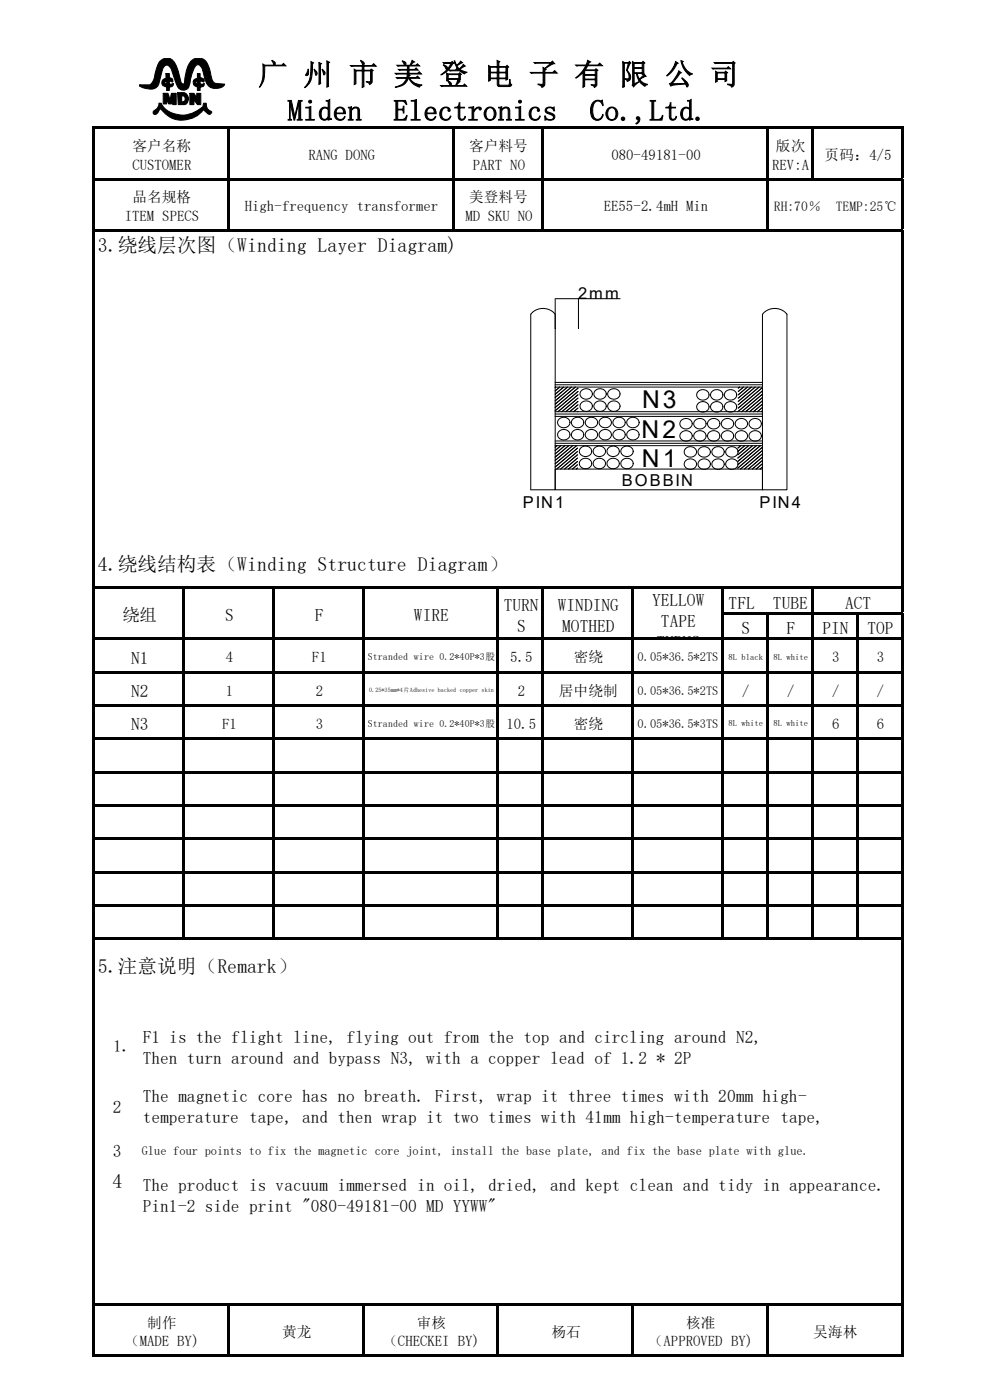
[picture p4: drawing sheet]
<svg xmlns="http://www.w3.org/2000/svg" width="210mm" height="297mm" viewBox="0 0 210 297" stroke-linecap="round" stroke-linejoin="round" font-family="sans-serif">
<g fill="#000">
<path d="M19.6 26.9h.6v10.8h-.6z" fill-rule="evenodd"/>
<path d="M19.6 37.7h.6v10.9h-.6z" fill-rule="evenodd"/>
<path d="M20.2 26.9h171.4v.5h-171.4z" fill-rule="evenodd"/>
<path d="M20.2 37.7h151.8v.5h-151.8z" fill-rule="evenodd"/>
<path d="M48.2 27.1h.5v10.6h-.5z" fill-rule="evenodd"/>
<path d="M48.2 38h.5v11.1h-.5z" fill-rule="evenodd"/>
<path d="M95.8 27.1h.6v10.6h-.6z" fill-rule="evenodd"/>
<path d="M95.8 38h.6v11.1h-.6z" fill-rule="evenodd"/>
<path d="M114.9 27.1h.5v10.6h-.5z" fill-rule="evenodd"/>
<path d="M114.9 38h.5v11.1h-.5z" fill-rule="evenodd"/>
<path d="M162.5 27.1h.5v10.6h-.5z" fill-rule="evenodd"/>
<path d="M162.5 38h.5v11.1h-.5z" fill-rule="evenodd"/>
<path d="M172 27.1h.6v11.1h-.6z" fill-rule="evenodd"/>
<path d="M172.6 37.7h19v.5h-19z" fill-rule="evenodd"/>
<path d="M191.1 27.1h.5v10.6h-.5z" fill-rule="evenodd"/>
<path d="M191.1 38h.5v10.6h-.5z" fill-rule="evenodd"/>
<path d="M19.6 48.6h.6v75.8h-.6z" fill-rule="evenodd"/>
<path d="M20.2 48.6h28v.5h-28z" fill-rule="evenodd"/>
<path d="M48.7 48.6h47.1v.5h-47.1z" fill-rule="evenodd"/>
<path d="M96.4 48.6h18.5v.5h-18.5z" fill-rule="evenodd"/>
<path d="M115.4 48.6h47.1v.5h-47.1z" fill-rule="evenodd"/>
<path d="M163 48.6h28.6v.5h-28.6z" fill-rule="evenodd"/>
<path d="M191.1 48.8h.5v75.6h-.5z" fill-rule="evenodd"/>
<path d="M19.6 124.4h.6v10.9h-.6z" fill-rule="evenodd"/>
<path d="M19.6 135.3h.6v7h-.6z" fill-rule="evenodd"/>
<path d="M20.2 124.4h171.4v.5h-171.4z" fill-rule="evenodd"/>
<path d="M20.2 135.3h171.4v.5h-171.4z" fill-rule="evenodd"/>
<path d="M38.7 124.7h.5v10.6h-.5z" fill-rule="evenodd"/>
<path d="M38.7 135.5h.5v6.8h-.5z" fill-rule="evenodd"/>
<path d="M57.7 124.7h.6v10.6h-.6z" fill-rule="evenodd"/>
<path d="M57.7 135.5h.6v6.8h-.6z" fill-rule="evenodd"/>
<path d="M76.8 124.7h.5v10.6h-.5z" fill-rule="evenodd"/>
<path d="M76.8 135.5h.5v6.8h-.5z" fill-rule="evenodd"/>
<path d="M105.4 124.7h.5v10.6h-.5z" fill-rule="evenodd"/>
<path d="M105.4 135.5h.5v6.8h-.5z" fill-rule="evenodd"/>
<path d="M114.9 124.7h.5v10.6h-.5z" fill-rule="evenodd"/>
<path d="M114.9 135.5h.5v6.8h-.5z" fill-rule="evenodd"/>
<path d="M133.9 124.7h.6v10.6h-.6z" fill-rule="evenodd"/>
<path d="M133.9 135.5h.6v6.8h-.6z" fill-rule="evenodd"/>
<path d="M153 124.7h.5v5.1h-.5z" fill-rule="evenodd"/>
<path d="M153 129.8h.5v5.5h-.5z" fill-rule="evenodd"/>
<path d="M153 135.5h.5v6.8h-.5z" fill-rule="evenodd"/>
<path d="M153.5 129.8h38.1v.5h-38.1z" fill-rule="evenodd"/>
<path d="M162.5 130.1h.5v5.2h-.5z" fill-rule="evenodd"/>
<path d="M162.5 135.5h.5v6.8h-.5z" fill-rule="evenodd"/>
<path d="M172 124.7h.6v5.1h-.6z" fill-rule="evenodd"/>
<path d="M172 130.1h.6v5.2h-.6z" fill-rule="evenodd"/>
<path d="M172 135.5h.6v6.8h-.6z" fill-rule="evenodd"/>
<path d="M181.6 130.1h.5v5.2h-.5z" fill-rule="evenodd"/>
<path d="M181.6 135.5h.5v6.8h-.5z" fill-rule="evenodd"/>
<path d="M191.1 124.7h.5v5.1h-.5z" fill-rule="evenodd"/>
<path d="M191.1 130.1h.5v5.2h-.5z" fill-rule="evenodd"/>
<path d="M191.1 135.5h.5v6.8h-.5z" fill-rule="evenodd"/>
<path d="M19.6 142.3h.6v7.1h-.6z" fill-rule="evenodd"/>
<path d="M19.6 149.4h.6v7.1h-.6z" fill-rule="evenodd"/>
<path d="M19.6 156.5h.6v7h-.6z" fill-rule="evenodd"/>
<path d="M20.2 142.3h171.4v.5h-171.4z" fill-rule="evenodd"/>
<path d="M20.2 149.4h171.4v.5h-171.4z" fill-rule="evenodd"/>
<path d="M20.2 156.5h171.4v.5h-171.4z" fill-rule="evenodd"/>
<path d="M38.7 142.6h.5v6.8h-.5z" fill-rule="evenodd"/>
<path d="M38.7 149.6h.5v6.9h-.5z" fill-rule="evenodd"/>
<path d="M38.7 156.7h.5v6.8h-.5z" fill-rule="evenodd"/>
<path d="M57.7 142.6h.6v6.8h-.6z" fill-rule="evenodd"/>
<path d="M57.7 149.6h.6v6.9h-.6z" fill-rule="evenodd"/>
<path d="M57.7 156.7h.6v6.8h-.6z" fill-rule="evenodd"/>
<path d="M76.8 142.6h.5v6.8h-.5z" fill-rule="evenodd"/>
<path d="M76.8 149.6h.5v6.9h-.5z" fill-rule="evenodd"/>
<path d="M76.8 156.7h.5v6.8h-.5z" fill-rule="evenodd"/>
<path d="M105.4 142.6h.5v6.8h-.5z" fill-rule="evenodd"/>
<path d="M105.4 149.6h.5v6.9h-.5z" fill-rule="evenodd"/>
<path d="M105.4 156.7h.5v6.8h-.5z" fill-rule="evenodd"/>
<path d="M114.9 142.6h.5v6.8h-.5z" fill-rule="evenodd"/>
<path d="M114.9 149.6h.5v6.9h-.5z" fill-rule="evenodd"/>
<path d="M114.9 156.7h.5v6.8h-.5z" fill-rule="evenodd"/>
<path d="M133.9 142.6h.6v6.8h-.6z" fill-rule="evenodd"/>
<path d="M133.9 149.6h.6v6.9h-.6z" fill-rule="evenodd"/>
<path d="M133.9 156.7h.6v6.8h-.6z" fill-rule="evenodd"/>
<path d="M153 142.6h.5v6.8h-.5z" fill-rule="evenodd"/>
<path d="M153 149.6h.5v6.9h-.5z" fill-rule="evenodd"/>
<path d="M153 156.7h.5v6.8h-.5z" fill-rule="evenodd"/>
<path d="M162.5 142.6h.5v6.8h-.5z" fill-rule="evenodd"/>
<path d="M162.5 149.6h.5v6.9h-.5z" fill-rule="evenodd"/>
<path d="M162.5 156.7h.5v6.8h-.5z" fill-rule="evenodd"/>
<path d="M172 142.6h.6v6.8h-.6z" fill-rule="evenodd"/>
<path d="M172 149.6h.6v6.9h-.6z" fill-rule="evenodd"/>
<path d="M172 156.7h.6v6.8h-.6z" fill-rule="evenodd"/>
<path d="M181.6 142.6h.5v6.8h-.5z" fill-rule="evenodd"/>
<path d="M181.6 149.6h.5v6.9h-.5z" fill-rule="evenodd"/>
<path d="M181.6 156.7h.5v6.8h-.5z" fill-rule="evenodd"/>
<path d="M191.1 142.6h.5v6.8h-.5z" fill-rule="evenodd"/>
<path d="M191.1 149.6h.5v6.9h-.5z" fill-rule="evenodd"/>
<path d="M191.1 156.7h.5v6.8h-.5z" fill-rule="evenodd"/>
<path d="M19.6 163.5h.6v7.1h-.6z" fill-rule="evenodd"/>
<path d="M19.6 170.6h.6v7.1h-.6z" fill-rule="evenodd"/>
<path d="M19.6 177.7h.6v7h-.6z" fill-rule="evenodd"/>
<path d="M20.2 163.5h171.4v.5h-171.4z" fill-rule="evenodd"/>
<path d="M20.2 170.6h171.4v.5h-171.4z" fill-rule="evenodd"/>
<path d="M20.2 177.7h171.4v.5h-171.4z" fill-rule="evenodd"/>
<path d="M38.7 163.8h.5v6.8h-.5z" fill-rule="evenodd"/>
<path d="M38.7 170.9h.5v6.8h-.5z" fill-rule="evenodd"/>
<path d="M38.7 177.9h.5v6.8h-.5z" fill-rule="evenodd"/>
<path d="M57.7 163.8h.6v6.8h-.6z" fill-rule="evenodd"/>
<path d="M57.7 170.9h.6v6.8h-.6z" fill-rule="evenodd"/>
<path d="M57.7 177.9h.6v6.8h-.6z" fill-rule="evenodd"/>
<path d="M76.8 163.8h.5v6.8h-.5z" fill-rule="evenodd"/>
<path d="M76.8 170.9h.5v6.8h-.5z" fill-rule="evenodd"/>
<path d="M76.8 177.9h.5v6.8h-.5z" fill-rule="evenodd"/>
<path d="M105.4 163.8h.5v6.8h-.5z" fill-rule="evenodd"/>
<path d="M105.4 170.9h.5v6.8h-.5z" fill-rule="evenodd"/>
<path d="M105.4 177.9h.5v6.8h-.5z" fill-rule="evenodd"/>
<path d="M114.9 163.8h.5v6.8h-.5z" fill-rule="evenodd"/>
<path d="M114.9 170.9h.5v6.8h-.5z" fill-rule="evenodd"/>
<path d="M114.9 177.9h.5v6.8h-.5z" fill-rule="evenodd"/>
<path d="M133.9 163.8h.6v6.8h-.6z" fill-rule="evenodd"/>
<path d="M133.9 170.9h.6v6.8h-.6z" fill-rule="evenodd"/>
<path d="M133.9 177.9h.6v6.8h-.6z" fill-rule="evenodd"/>
<path d="M153 163.8h.5v6.8h-.5z" fill-rule="evenodd"/>
<path d="M153 170.9h.5v6.8h-.5z" fill-rule="evenodd"/>
<path d="M153 177.9h.5v6.8h-.5z" fill-rule="evenodd"/>
<path d="M162.5 163.8h.5v6.8h-.5z" fill-rule="evenodd"/>
<path d="M162.5 170.9h.5v6.8h-.5z" fill-rule="evenodd"/>
<path d="M162.5 177.9h.5v6.8h-.5z" fill-rule="evenodd"/>
<path d="M172 163.8h.6v6.8h-.6z" fill-rule="evenodd"/>
<path d="M172 170.9h.6v6.8h-.6z" fill-rule="evenodd"/>
<path d="M172 177.9h.6v6.8h-.6z" fill-rule="evenodd"/>
<path d="M181.6 163.8h.5v6.8h-.5z" fill-rule="evenodd"/>
<path d="M181.6 170.9h.5v6.8h-.5z" fill-rule="evenodd"/>
<path d="M181.6 177.9h.5v6.8h-.5z" fill-rule="evenodd"/>
<path d="M191.1 163.8h.5v6.8h-.5z" fill-rule="evenodd"/>
<path d="M191.1 170.9h.5v6.8h-.5z" fill-rule="evenodd"/>
<path d="M191.1 177.9h.5v6.8h-.5z" fill-rule="evenodd"/>
<path d="M19.6 184.7h.6v7.1h-.6z" fill-rule="evenodd"/>
<path d="M19.6 191.8h.6v7.1h-.6z" fill-rule="evenodd"/>
<path d="M19.6 198.9h.6v77.5h-.6z" fill-rule="evenodd"/>
<path d="M20.2 184.7h171.4v.6h-171.4z" fill-rule="evenodd"/>
<path d="M20.2 191.8h171.4v.5h-171.4z" fill-rule="evenodd"/>
<path d="M20.2 198.9h18.5v.5h-18.5z" fill-rule="evenodd"/>
<path d="M38.7 185h.5v6.8h-.5z" fill-rule="evenodd"/>
<path d="M38.7 192.1h.5v7.3h-.5z" fill-rule="evenodd"/>
<path d="M39.2 198.9h18.5v.5h-18.5z" fill-rule="evenodd"/>
<path d="M57.7 185h.6v6.8h-.6z" fill-rule="evenodd"/>
<path d="M57.7 192.1h.6v7.3h-.6z" fill-rule="evenodd"/>
<path d="M58.3 198.9h18.5v.5h-18.5z" fill-rule="evenodd"/>
<path d="M76.8 185h.5v6.8h-.5z" fill-rule="evenodd"/>
<path d="M76.8 192.1h.5v7.3h-.5z" fill-rule="evenodd"/>
<path d="M77.3 198.9h28.1v.5h-28.1z" fill-rule="evenodd"/>
<path d="M105.4 185h.5v6.8h-.5z" fill-rule="evenodd"/>
<path d="M105.4 192.1h.5v7.3h-.5z" fill-rule="evenodd"/>
<path d="M105.9 198.9h9v.5h-9z" fill-rule="evenodd"/>
<path d="M114.9 185h.5v6.8h-.5z" fill-rule="evenodd"/>
<path d="M114.9 192.1h.5v7.3h-.5z" fill-rule="evenodd"/>
<path d="M115.4 198.9h18.5v.5h-18.5z" fill-rule="evenodd"/>
<path d="M133.9 185h.6v6.8h-.6z" fill-rule="evenodd"/>
<path d="M133.9 192.1h.6v7.3h-.6z" fill-rule="evenodd"/>
<path d="M134.5 198.9h18.5v.5h-18.5z" fill-rule="evenodd"/>
<path d="M153 185h.5v6.8h-.5z" fill-rule="evenodd"/>
<path d="M153 192.1h.5v7.3h-.5z" fill-rule="evenodd"/>
<path d="M153.5 198.9h9v.5h-9z" fill-rule="evenodd"/>
<path d="M162.5 185h.5v6.8h-.5z" fill-rule="evenodd"/>
<path d="M162.5 192.1h.5v7.3h-.5z" fill-rule="evenodd"/>
<path d="M163 198.9h9v.5h-9z" fill-rule="evenodd"/>
<path d="M172 185h.6v6.8h-.6z" fill-rule="evenodd"/>
<path d="M172 192.1h.6v7.3h-.6z" fill-rule="evenodd"/>
<path d="M172.6 198.9h9v.5h-9z" fill-rule="evenodd"/>
<path d="M181.6 185h.5v6.8h-.5z" fill-rule="evenodd"/>
<path d="M181.6 192.1h.5v7.3h-.5z" fill-rule="evenodd"/>
<path d="M182.1 198.9h9.5v.5h-9.5z" fill-rule="evenodd"/>
<path d="M191.1 185h.5v6.8h-.5z" fill-rule="evenodd"/>
<path d="M191.1 192.1h.5v6.8h-.5z" fill-rule="evenodd"/>
<path d="M191.1 199.1h.5v77.3h-.5z" fill-rule="evenodd"/>
<path d="M19.6 276.4h.6v11.4h-.6z" fill-rule="evenodd"/>
<path d="M20.2 276.4h171.4v.5h-171.4z" fill-rule="evenodd"/>
<path d="M48.2 276.7h.5v11.1h-.5z" fill-rule="evenodd"/>
<path d="M76.8 276.7h.5v11.1h-.5z" fill-rule="evenodd"/>
<path d="M105.4 276.7h.5v11.1h-.5z" fill-rule="evenodd"/>
<path d="M133.9 276.7h.6v11.1h-.6z" fill-rule="evenodd"/>
<path d="M162.5 276.7h.5v11.1h-.5z" fill-rule="evenodd"/>
<path d="M191.1 276.7h.5v11.1h-.5z" fill-rule="evenodd"/>
<path d="M20.2 287.3h28v.5h-28z" fill-rule="evenodd"/>
<path d="M48.7 287.3h28.1v.5h-28.1z" fill-rule="evenodd"/>
<path d="M77.3 287.3h28.1v.5h-28.1z" fill-rule="evenodd"/>
<path d="M105.9 287.3h28v.5h-28z" fill-rule="evenodd"/>
<path d="M134.5 287.3h28v.5h-28z" fill-rule="evenodd"/>
<path d="M163 287.3h28.1v.5h-28.1z" fill-rule="evenodd"/>
</g>
<path d="M29.5 12.3h18.5v13.4h-18.5z" fill-rule="evenodd" fill="#fff"/>
<g fill="#000">
<path d="M34.1 12.8a1.98 1.98 0 0 1 3.3 1.1l1 3.5 .2 .4 .5-.1 .3-2a3.8 3.8 0 0 1 2-3.3 2.29 2.29 0 0 1 3 2l.2 .9a3.1 3.1 0 0 0 1 2.4l2.1 .2a2.38 2.38 0 0 1-2.5 .8 2.38 2.38 0 0 1-1.8-2l-.1-.7a2.88 2.88 0 0 0-1.1-2.2l-.3-.1a2.69 2.69 0 0 0-1.2 2l-.4 1.8a1.43 1.43 0 0 1-.8 1.5 1.43 1.43 0 0 1-1.7-.4l-1-2.4a3.3 3.3 0 0 0-1.2-2.3 .94 .94 0 0 0-1.1 .8l-.8 2.9a1.81 1.81 0 0 1-2.4 1.2l-1.3-.3-.5-.4 .2-.1h2l.5-.4 .4-.7 .9-3.1z" fill-rule="evenodd"/>
<path d="M35.2 15.6h.7v.9h.3a.51 .51 0 0 1 .4 .4 .51 .51 0 0 1-.1 .5l-.6-.1v.6l.9-.2-.3 .7-.6 .1v.7h-.6v-.7a.9 .9 0 0 1-1-.9 .9 .9 0 0 1 .9-.9z" fill-rule="evenodd"/>
</g>
<path d="M34.1 12.8a1.98 1.98 0 0 1 3.3 1.1l1 3.5 .2 .4 .5-.1 .3-2a3.8 3.8 0 0 1 2-3.3 2.29 2.29 0 0 1 3 2l.2 .9a3.1 3.1 0 0 0 1 2.4l2.1 .2a2.38 2.38 0 0 1-2.5 .8 2.38 2.38 0 0 1-1.8-2l-.1-.7a2.88 2.88 0 0 0-1.1-2.2l-.3-.1a2.69 2.69 0 0 0-1.2 2l-.4 1.8a1.43 1.43 0 0 1-.8 1.5 1.43 1.43 0 0 1-1.7-.4l-1-2.4a3.3 3.3 0 0 0-1.2-2.3 .94 .94 0 0 0-1.1 .8l-.8 2.9a1.81 1.81 0 0 1-2.4 1.2l-1.3-.3-.5-.4 .2-.1h2l.5-.4 .4-.7 .9-3.1zM35.2 15.6h.7v.9h.3a.51 .51 0 0 1 .4 .4 .51 .51 0 0 1-.1 .5l-.6-.1v.6l.9-.2-.3 .7-.6 .1v.7h-.6v-.7a.9 .9 0 0 1-1-.9 .9 .9 0 0 1 .9-.9z" fill="none" stroke="#000" stroke-width=".21"/>
<path d="M35.1 17.3h.2v.6l-.3-.2z" fill-rule="evenodd" fill="#fff"/>
<path d="M35.1 17.3h.2v.6l-.3-.2zM41.9 15.6h.5v.9h.3a.51 .51 0 0 1 .6 .3 .51 .51 0 0 1-.1 .6l-.8-.1v.6l.9-.2v.4l-.2 .3-.7 .1v.7h-.5v-.7a.9 .9 0 0 1-.9-.9 .9 .9 0 0 1 .9-.9zM33.7 21.9h.5a5.3 5.3 0 0 0 6.8 2l2-1.3 .2-.7h.6a1.66 1.66 0 0 0 1.1 1.8l-.3 .6a2.05 2.05 0 0 1-1.4-1.1 5.7 5.7 0 0 1-9.2-.1l-.5 .8a.51 .51 0 0 1-.6 .4 .51 .51 0 0 1-.4-.5l.3-.4a1.74 1.74 0 0 0 .9-1.5z" fill="none" stroke="#000" stroke-width=".21"/>
<g fill="#000">
<path d="M41.9 15.6h.5v.9h.3a.51 .51 0 0 1 .6 .3 .51 .51 0 0 1-.1 .6l-.8-.1v.6l.9-.2v.4l-.2 .3-.7 .1v.7h-.5v-.7a.9 .9 0 0 1-.9-.9 .9 .9 0 0 1 .9-.9z" fill-rule="evenodd"/>
<path d="M33.7 21.9h.5a5.3 5.3 0 0 0 6.8 2l2-1.3 .2-.7h.6a1.66 1.66 0 0 0 1.1 1.8l-.3 .6a2.05 2.05 0 0 1-1.4-1.1 5.7 5.7 0 0 1-9.2-.1l-.5 .8a.51 .51 0 0 1-.6 .4 .51 .51 0 0 1-.4-.5l.3-.4a1.74 1.74 0 0 0 .9-1.5z" fill-rule="evenodd"/>
</g>
<path d="M41.7 17.3h.2v.4l-.4-.1z" fill-rule="evenodd" fill="#fff"/>
<path d="M34.6 19.8h1l.5 1.3 .3-1.3h1v2.4h-.8l-.1-.9-.1 .7h-.6l-.3-.9-.2 .9h-.7zM37.7 19.7h1.3a1.3 1.3 0 0 1 1 1.2 1.3 1.3 0 0 1-1 1.3h-1.2zM41.7 17.3h.2v.4l-.4-.1z" fill="none" stroke="#000" stroke-width=".21"/>
<g fill="#000">
<path d="M34.6 19.8h1l.5 1.3 .3-1.3h1v2.4h-.8l-.1-.9-.1 .7h-.6l-.3-.9-.2 .9h-.7z" fill-rule="evenodd"/>
<path d="M37.7 19.7h1.3a1.3 1.3 0 0 1 1 1.2 1.3 1.3 0 0 1-1 1.3h-1.2z" fill-rule="evenodd"/>
</g>
<path d="M38.5 20.4l.4-.1a.74 .74 0 0 1 .2 1.2l-.6 .1z" fill-rule="evenodd" fill="#fff"/>
<g fill="none" stroke="#000" stroke-width=".21">
<path d="M40.3 19.8h.8l.6 .9v-.9h.9v2.4h-.7l-.8-1.1v1.1h-.8zM38.5 20.4l.4-.1a.74 .74 0 0 1 .2 1.2l-.6 .1zM112.9 66.3a3.4 3.4 0 0 1 4.9 .4v37.2h-5.2v-37.2zM117.8 63.3v6.4M117.8 63.4h4.8M122.7 63.3v6.4M122.7 63.4h8.8M162.1 66.3a3.4 3.4 0 0 1 4.8 .4v37.2h-5.2v-37.2zM117.8 99.5h43.9v4.4h-43.9zM117.8 94.5h43.9M117.8 94h43.9M117.8 93.5h43.9"/>
<path d="M117.8 88.3h43.9M117.8 87.8h43.9M117.8 87.3h43.9M117.8 82.1h43.9M117.8 81.6h43.9M117.8 81.1h43.9M117.9 82.1l-.1 .1M118.2 94.5l-.4 .4M118.6 88.9a1.23 1.23 0 0 1 1.7-.2 1.23 1.23 0 0 1 .3 1.7 1.23 1.23 0 0 1-1.7 .2 1.23 1.23 0 0 1-.3-1.7zM118.6 91.5a1.23 1.23 0 0 1 1.7-.2 1.23 1.23 0 0 1 .3 1.6 1.23 1.23 0 0 1-1.7 .3 1.23 1.23 0 0 1-.3-1.7zM118.7 82.1l-.9 .8M119 94.5l-1.2 1.1"/>
<path d="M119.6 82.1l-1.8 1.5M119.8 94.5l-2 1.8M120.4 82.1l-2.6 2.2M120.6 94.5l-2.8 2.5M121.2 82.1l-3.4 2.9M121.5 94.5l-3.7 3.2M121.5 88.9a1.23 1.23 0 0 1 1.7-.2 1.23 1.23 0 0 1 .3 1.7 1.23 1.23 0 0 1-1.7 .2 1.23 1.23 0 0 1-.3-1.7zM121.5 91.5a1.23 1.23 0 0 1 1.7-.2 1.23 1.23 0 0 1 .3 1.6 1.23 1.23 0 0 1-1.7 .3 1.23 1.23 0 0 1-.3-1.7zM122 82.1l-4.2 3.6M122.3 94.5l-4.5 3.9M122.5 98.6l-1.1 .9M122.5 99.3l-.3 .2"/>
<path d="M122.5 96.5l-3.6 3M122.5 97.2l-2.8 2.3M122.5 97.9l-1.9 1.6M122.5 95l-4.7 4.1M122.5 95.8l-4.4 3.7M122.6 87.3h-.1M122.6 85.2l-2.6 2.1M122.6 85.9l-1.8 1.4M122.6 86.6l-.9 .7M122.6 83.7l-4.2 3.6M122.6 84.4l-3.4 2.9M122.6 84.5l-3.4 2.8"/>
<path d="M122.6 82.3l-4.8 4.1M122.6 83l-4.8 4.1M123.2 95a1.23 1.23 0 0 1 1.7-.2 1.23 1.23 0 0 1 .3 1.7 1.23 1.23 0 0 1-1.7 .2 1.23 1.23 0 0 1-.3-1.7zM123.2 97.6a1.23 1.23 0 0 1 1.7-.2 1.23 1.23 0 0 1 .3 1.7 1.23 1.23 0 0 1-1.7 .2 1.23 1.23 0 0 1-.3-1.7zM123.3 82.8a1.23 1.23 0 0 1 1.7-.2 1.23 1.23 0 0 1 .3 1.7 1.23 1.23 0 0 1-1.7 .2 1.23 1.23 0 0 1-.3-1.7zM123.3 85.4a1.23 1.23 0 0 1 1.7-.2 1.23 1.23 0 0 1 .3 1.7 1.23 1.23 0 0 1-1.7 .2 1.23 1.23 0 0 1-.3-1.7zM124.5 88.9a1.23 1.23 0 0 1 1.7-.2 1.23 1.23 0 0 1 .2 1.7 1.23 1.23 0 0 1-1.7 .2 1.23 1.23 0 0 1-.2-1.7zM124.5 91.5a1.23 1.23 0 0 1 1.7-.2 1.23 1.23 0 0 1 .2 1.6 1.23 1.23 0 0 1-1.7 .3 1.23 1.23 0 0 1-.2-1.7zM126.1 95a1.23 1.23 0 0 1 1.7-.2 1.23 1.23 0 0 1 .3 1.7 1.23 1.23 0 0 1-1.7 .2 1.23 1.23 0 0 1-.3-1.7zM126.1 97.6a1.23 1.23 0 0 1 1.7-.2 1.23 1.23 0 0 1 .3 1.7 1.23 1.23 0 0 1-1.7 .2 1.23 1.23 0 0 1-.3-1.7zM126.3 82.8a1.23 1.23 0 0 1 1.7-.2 1.23 1.23 0 0 1 .3 1.7 1.23 1.23 0 0 1-1.7 .2 1.23 1.23 0 0 1-.3-1.7zM126.3 85.4a1.23 1.23 0 0 1 1.7-.2 1.23 1.23 0 0 1 .3 1.7 1.23 1.23 0 0 1-1.7 .2 1.23 1.23 0 0 1-.3-1.7z"/>
<path d="M127.4 88.9a1.23 1.23 0 0 1 1.7-.2 1.23 1.23 0 0 1 .3 1.7 1.23 1.23 0 0 1-1.7 .2 1.23 1.23 0 0 1-.3-1.7zM127.4 91.5a1.23 1.23 0 0 1 1.7-.2 1.23 1.23 0 0 1 .3 1.6 1.23 1.23 0 0 1-1.7 .3 1.23 1.23 0 0 1-.3-1.7zM129.1 95a1.23 1.23 0 0 1 1.7-.2 1.23 1.23 0 0 1 .2 1.7 1.23 1.23 0 0 1-1.7 .2 1.23 1.23 0 0 1-.2-1.7zM129.1 97.6a1.23 1.23 0 0 1 1.7-.2 1.23 1.23 0 0 1 .2 1.7 1.23 1.23 0 0 1-1.7 .2 1.23 1.23 0 0 1-.2-1.7zM129.2 82.8a1.23 1.23 0 0 1 1.7-.2 1.23 1.23 0 0 1 .3 1.7 1.23 1.23 0 0 1-1.7 .2 1.23 1.23 0 0 1-.3-1.7zM129.2 85.4a1.23 1.23 0 0 1 1.7-.2 1.23 1.23 0 0 1 .3 1.7 1.23 1.23 0 0 1-1.7 .2 1.23 1.23 0 0 1-.3-1.7zM130.3 88.9a1.23 1.23 0 0 1 1.7-.2 1.23 1.23 0 0 1 .3 1.7 1.23 1.23 0 0 1-1.7 .2 1.23 1.23 0 0 1-.3-1.7zM130.3 91.5a1.23 1.23 0 0 1 1.7-.2 1.23 1.23 0 0 1 .3 1.6 1.23 1.23 0 0 1-1.7 .3 1.23 1.23 0 0 1-.3-1.7zM132 95a1.23 1.23 0 0 1 1.7-.2 1.23 1.23 0 0 1 .3 1.7 1.23 1.23 0 0 1-1.7 .2 1.23 1.23 0 0 1-.3-1.7zM132 97.6a1.23 1.23 0 0 1 1.7-.2 1.23 1.23 0 0 1 .3 1.7 1.23 1.23 0 0 1-1.7 .2 1.23 1.23 0 0 1-.3-1.7zM133.3 88.9a1.23 1.23 0 0 1 1.7-.2 1.23 1.23 0 0 1 .2 1.7 1.23 1.23 0 0 1-1.7 .2 1.23 1.23 0 0 1-.2-1.7zM133.3 91.5a1.23 1.23 0 0 1 1.7-.2 1.23 1.23 0 0 1 .2 1.6 1.23 1.23 0 0 1-1.7 .3 1.23 1.23 0 0 1-.2-1.7z"/>
<path d="M144.5 89.2a1.23 1.23 0 0 1 1.7-.3 1.23 1.23 0 0 1 .3 1.7 1.23 1.23 0 0 1-1.7 .3 1.23 1.23 0 0 1-.3-1.7zM144.5 91.7a1.23 1.23 0 0 1 1.7-.2 1.23 1.23 0 0 1 .3 1.7 1.23 1.23 0 0 1-1.7 .2 1.23 1.23 0 0 1-.3-1.7zM145.4 95.1a1.23 1.23 0 0 1 1.7-.2 1.23 1.23 0 0 1 .3 1.7 1.23 1.23 0 0 1-1.7 .2 1.23 1.23 0 0 1-.3-1.7zM145.4 97.7a1.23 1.23 0 0 1 1.7-.2 1.23 1.23 0 0 1 .3 1.7 1.23 1.23 0 0 1-1.7 .2 1.23 1.23 0 0 1-.3-1.7zM147.5 89.2a1.23 1.23 0 0 1 1.7-.3 1.23 1.23 0 0 1 .2 1.7 1.23 1.23 0 0 1-1.7 .3 1.23 1.23 0 0 1-.2-1.7zM147.5 91.7a1.23 1.23 0 0 1 1.7-.2 1.23 1.23 0 0 1 .2 1.7 1.23 1.23 0 0 1-1.7 .2 1.23 1.23 0 0 1-.2-1.7zM148.1 83a1.23 1.23 0 0 1 1.7-.2 1.23 1.23 0 0 1 .3 1.7 1.23 1.23 0 0 1-1.7 .2 1.23 1.23 0 0 1-.3-1.7zM148.1 85.6a1.23 1.23 0 0 1 1.7-.3 1.23 1.23 0 0 1 .3 1.7 1.23 1.23 0 0 1-1.7 .3 1.23 1.23 0 0 1-.3-1.7zM148.4 95.1a1.23 1.23 0 0 1 1.7-.2 1.23 1.23 0 0 1 .3 1.7 1.23 1.23 0 0 1-1.7 .2 1.23 1.23 0 0 1-.3-1.7zM148.4 97.7a1.23 1.23 0 0 1 1.7-.2 1.23 1.23 0 0 1 .3 1.7 1.23 1.23 0 0 1-1.7 .2 1.23 1.23 0 0 1-.3-1.7zM150.4 89.2a1.23 1.23 0 0 1 1.7-.3 1.23 1.23 0 0 1 .3 1.7 1.23 1.23 0 0 1-1.7 .3 1.23 1.23 0 0 1-.3-1.7zM150.4 91.7a1.23 1.23 0 0 1 1.7-.2 1.23 1.23 0 0 1 .3 1.7 1.23 1.23 0 0 1-1.7 .2 1.23 1.23 0 0 1-.3-1.7z"/>
<path d="M151 83a1.23 1.23 0 0 1 1.7-.2 1.23 1.23 0 0 1 .3 1.7 1.23 1.23 0 0 1-1.7 .2 1.23 1.23 0 0 1-.3-1.7zM151 85.6a1.23 1.23 0 0 1 1.7-.3 1.23 1.23 0 0 1 .3 1.7 1.23 1.23 0 0 1-1.7 .3 1.23 1.23 0 0 1-.3-1.7zM151.3 95.1a1.23 1.23 0 0 1 1.7-.2 1.23 1.23 0 0 1 .3 1.7 1.23 1.23 0 0 1-1.7 .2 1.23 1.23 0 0 1-.3-1.7zM151.3 97.7a1.23 1.23 0 0 1 1.7-.2 1.23 1.23 0 0 1 .3 1.7 1.23 1.23 0 0 1-1.7 .2 1.23 1.23 0 0 1-.3-1.7zM153.3 89.2a1.23 1.23 0 0 1 1.7-.3 1.23 1.23 0 0 1 .3 1.7 1.23 1.23 0 0 1-1.7 .3 1.23 1.23 0 0 1-.3-1.7zM153.3 91.7a1.23 1.23 0 0 1 1.7-.2 1.23 1.23 0 0 1 .3 1.7 1.23 1.23 0 0 1-1.7 .2 1.23 1.23 0 0 1-.3-1.7zM154 83a1.23 1.23 0 0 1 1.7-.2 1.23 1.23 0 0 1 .2 1.7 1.23 1.23 0 0 1-1.7 .2 1.23 1.23 0 0 1-.2-1.7zM154 85.6a1.23 1.23 0 0 1 1.7-.3 1.23 1.23 0 0 1 .2 1.7 1.23 1.23 0 0 1-1.7 .3 1.23 1.23 0 0 1-.2-1.7zM154.2 95.1a1.23 1.23 0 0 1 1.7-.2 1.23 1.23 0 0 1 .3 1.7 1.23 1.23 0 0 1-1.7 .2 1.23 1.23 0 0 1-.3-1.7zM154.2 97.7a1.23 1.23 0 0 1 1.7-.2 1.23 1.23 0 0 1 .3 1.7 1.23 1.23 0 0 1-1.7 .2 1.23 1.23 0 0 1-.3-1.7zM156.3 89.2a1.23 1.23 0 0 1 1.7-.3 1.23 1.23 0 0 1 .2 1.7 1.23 1.23 0 0 1-1.7 .3 1.23 1.23 0 0 1-.2-1.7zM156.3 91.7a1.23 1.23 0 0 1 1.7-.2 1.23 1.23 0 0 1 .2 1.7 1.23 1.23 0 0 1-1.7 .2 1.23 1.23 0 0 1-.2-1.7z"/>
<path d="M156.9 82.1l-.3 .2M157.1 94.5l-.6 .6M157.7 82.1l-1.1 .9M158 94.5l-1.5 1.2M158.5 82.1l-1.9 1.7M158.8 94.5l-2.3 2 2.3-2M159.2 89.2a1.23 1.23 0 0 1 1.7-.3 1.23 1.23 0 0 1 .3 1.7 1.23 1.23 0 0 1-1.7 .3 1.23 1.23 0 0 1-.3-1.7zM159.2 91.7a1.23 1.23 0 0 1 1.7-.2 1.23 1.23 0 0 1 .3 1.7 1.23 1.23 0 0 1-1.7 .2 1.23 1.23 0 0 1-.3-1.7zM159.4 82.1l-2.8 2.4M159.6 94.5l-3.1 2.7M160.2 82.1l-3.6 3.1 3.6-3.1M160.4 94.5l-3.9 3.4"/>
<path d="M161 82.1l-4.4 3.8M161.3 94.5l-4.8 4.1M161.7 82.2l-5.1 4.4M161.7 82.9l-5.1 4.4M161.7 83.6l-4.4 3.7M161.7 84.3l-3.5 3M161.7 85l-2.7 2.3M161.7 85.7l-1.9 1.6M161.7 86.4l-1.1 .9M161.7 87.1l-.2 .2M161.7 94.9l-5.2 4.4M161.7 95.6l-4.6 3.9"/>
<path d="M161.7 96.3l-3.8 3.2M161.7 97l-3 2.5M161.7 97.7l-2.1 1.8M161.7 98.4l-1.3 1.1M161.7 99.1l-.5 .4"/>
</g>
<path d="M40.3 19.8h.8l.6 .9v-.9h.9v2.4h-.7l-.8-1.1v1.1h-.8z" fill-rule="evenodd" fill="#000"/>
<g font-size="6.3">
<text x="54.8" y="17.9">广 州 市 美 登 电 子 有 限 公 司</text>
<text x="61" y="25.6">Miden</text>
<text x="83.4" y="25.6">Electronics</text>
<text x="125.1" y="25.6">Co.,Ltd.</text>
</g>
<g font-size="5.2">
<text x="136.2" y="86.6">N3</text>
<text x="136.1" y="92.8">N2</text>
<text x="136.2" y="99">N1</text>
</g>
<g font-size="4.2">
<text x="20.7" y="53.5">3.绕线层次图（Winding Layer Diagram)</text>
<text x="20.7" y="121.1">4.绕线结构表（Winding Structure Diagram）</text>
<text x="20.7" y="206.4">5.注意说明（Remark）</text>
<text x="23.8" y="252">4</text>
</g>
<g font-size="3.7">
<text x="26" y="131.8">绕组</text>
<text x="47.8" y="131.8">S</text>
<text x="66.8" y="131.8">F</text>
<text x="87.8" y="131.8">WIRE</text>
<text x="106.9" y="129.6">TURN</text>
<text x="118.3" y="129.6">WINDING</text>
<text x="138.3" y="128.6">YELLOW</text>
<text x="154.6" y="129.1">TFL</text>
<text x="164" y="129.1">TUBE</text>
<text x="179.2" y="129.1">ACT</text>
<text x="109.7" y="134">S</text>
<text x="119.2" y="134">MOTHED</text>
<text x="139.2" y="137.6">TURNS</text>
<text x="140.2" y="133.1">TAPE</text>
<text x="157.3" y="134.5">S</text>
<text x="166.8" y="134.5">F</text>
<text x="174.5" y="134.5">PIN</text>
<text x="184" y="134.5">TOP</text>
<text x="27.8" y="140.8">N1</text>
<text x="27.8" y="147.8">N2</text>
<text x="27.8" y="154.9">N3</text>
<text x="30.3" y="221.2">F1 is the flight line, flying out from the top and circling around N2,</text>
<text x="23" y="223.4">⒈</text>
<text x="30.3" y="225.6">Then turn around and bypass N3, with a copper lead of 1.2 * 2P</text>
<text x="30.3" y="233.8">The magnetic core has no breath. First, wrap it three times with 20mm high-</text>
<text x="24" y="236">2</text>
<text x="30.3" y="238.3">temperature tape, and then wrap it two times with 41mm high-temperature tape,</text>
<text x="24" y="245.5">3</text>
<text x="30.3" y="252.7">The product is vacuum immersed in oil, dried, and kept clean and tidy in appearance.</text>
<text x="30.3" y="257.2">Pin1-2 side print &quot;080-49181-00 MD YYWW&quot;</text>
</g>
<g font-size="3.5">
<text x="122.7" y="63.4">2mm</text>
<text x="110.9" y="107.8">PIN1</text>
<text x="131.9" y="103.1">BOBBIN</text>
<text x="161.1" y="107.8">PIN4</text>
</g>
<g font-size="3.1">
<text x="28.1" y="32.1">客户名称</text>
<text x="28.1" y="36">CUSTOMER</text>
<text x="65.4" y="34">RANG DONG</text>
<text x="99.5" y="32.1">客户料号</text>
<text x="100.3" y="36">PART NO</text>
<text x="129.7" y="34">080-49181-00</text>
<text x="163.8" y="36">REV:A</text>
<text x="164.6" y="32.1">版次</text>
<text x="174.9" y="34">页码：4/5</text>
<text x="26.5" y="46.8">ITEM SPECS</text>
<text x="28.1" y="42.9">品名规格</text>
<text x="51.9" y="44.8">High-frequency transformer</text>
<text x="98.7" y="46.8">MD SKU NO</text>
<text x="99.5" y="42.9">美登料号</text>
<text x="128.1" y="44.8">EE55-2.4mH Min</text>
<text x="47.9" y="140.5">4</text>
<text x="66.2" y="140.5">F1</text>
<text x="108.2" y="140.5">5.5</text>
<text x="121.7" y="140.5">密绕</text>
<text x="176.5" y="140.5">3</text>
<text x="186" y="140.5">3</text>
<text x="47.9" y="147.6">1</text>
<text x="67" y="147.6">2</text>
<text x="109.8" y="147.6">2</text>
<text x="118.5" y="147.6">居中绕制</text>
<text x="157.4" y="147.6">/</text>
<text x="167" y="147.6">/</text>
<text x="176.5" y="147.6">/</text>
<text x="186" y="147.6">/</text>
<text x="47.1" y="154.7">F1</text>
<text x="67" y="154.7">3</text>
<text x="107.4" y="154.7">10.5</text>
<text x="121.7" y="154.7">密绕</text>
<text x="176.5" y="154.7">6</text>
<text x="186" y="154.7">6</text>
<text x="31.2" y="281.7">制作</text>
<text x="88.4" y="281.7">审核</text>
<text x="145.5" y="281.7">核准</text>
<text x="26.5" y="285.5">（MADE BY)</text>
<text x="59.8" y="283.6">黄龙</text>
<text x="81.2" y="285.5">（CHECKEI BY)</text>
<text x="117" y="283.6">杨石</text>
<text x="137.6" y="285.5">（APPROVED BY)</text>
<text x="172.5" y="283.6">吴海林</text>
</g>
<g font-size="2.9">
<text x="164.2" y="44.8">RH:70％</text>
<text x="177.3" y="44.8">TEMP:25℃</text>
</g>
<g font-size="2.6">
<text x="135.3" y="140.3">0.05*36.5*2TS</text>
<text x="135.3" y="147.4">0.05*36.5*2TS</text>
<text x="135.3" y="154.5">0.05*36.5*3TS</text>
<text x="30.1" y="245">Glue four points to fix the magnetic core joint, install the base plate, and fix the base plate with glue.</text>
</g>
<g font-size="2.1">
<text x="78" y="140.1">Stranded wire 0.2*40P*3股</text>
<text x="78" y="154.2">Stranded wire 0.2*40P*3股</text>
</g>
<g font-size="1.8">
<text x="154.5" y="140">8L black</text>
<text x="164" y="140">8L white</text>
<text x="154.5" y="154.1">8L white</text>
<text x="164" y="154.1">8L white</text>
</g>
<text font-size="1.3" x="78.3" y="146.8">0.25*35mm*4片Adhesive backed copper skin</text>
</svg>
